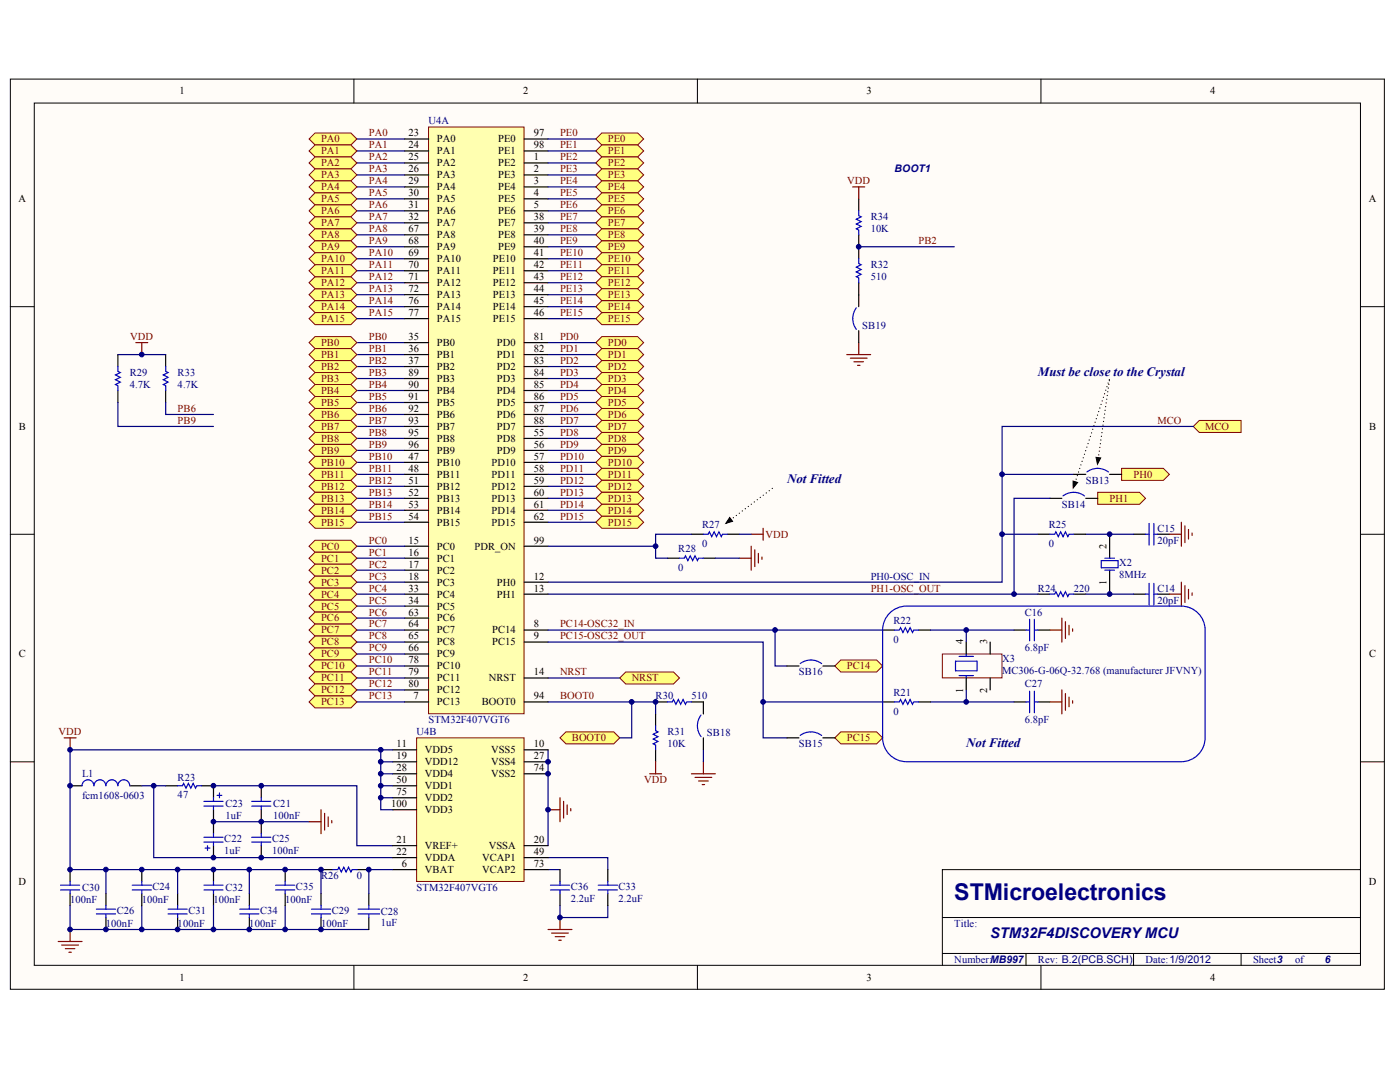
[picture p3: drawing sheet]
<svg xmlns="http://www.w3.org/2000/svg" width="271mm" height="207mm" viewBox="0 0 271 207" stroke-linecap="round" stroke-linejoin="round" font-family="sans-serif">
<g fill="#fffcf8" stroke="#000" stroke-width=".19">
<path d="M2 15.3h265.9v176h-265.9z"/>
<path d="M6.6 19.9h256.7v166.7h-256.7z"/>
</g>
<g fill="none" stroke="#000" stroke-width=".19">
<path d="M68.5 15.3v4.6M135 15.3v4.6M201.4 15.3v4.6M2 59.3h4.6M263.3 59.3h4.6M2 103.3h4.6M263.3 103.3h4.6M2 147.3h4.6M263.3 147.3h4.6M182.4 177.4h80.9M263.3 168.1h-80.9v18.6M68.5 186.7v4.6"/>
<path d="M135 186.7v4.6M182.4 184.4h80.9M198.6 184.4v2.3M201.4 186.7v4.6M219.4 184.4v2.3M240.2 184.4v2.3"/>
</g>
<g fill="none" stroke="#000" stroke-width=".23">
<path d="M200.9 114.9h2.3M207.8 114.9h2.3M219.4 114.9h2.3M219.4 103.3h2.3M224 114.9h2.3M224 103.3h2.3M126.9 138v2.4M170.8 121.8h2.3M177.7 121.8h2.4M187 124.1v2.4M187 131.1v2.3M191.6 124.1v2.4"/>
<path d="M191.6 131.1v2.3M196.2 121.8h2.4M196.2 135.7h2.4M200.9 121.8h2.3M200.9 135.7h2.3M126.9 145v2.3"/>
</g>
<g fill="none" stroke="#00f" stroke-width=".23">
<path d="M199.3 119.7v4.2M200.2 119.7v4.2M203.2 114.9h.9l.2-.5 .5 .9 .5-.9 .4 .9 .5-.9 .5 .9 .2-.4h.9M221.7 114.9h.7M221.7 103.3h.7M222.4 101.2v4.2M222.4 112.8v4.2M223.3 114.9h.7M223.3 101.2v4.2M223.3 112.8v4.2M223.3 103.3h.7M173.1 121.8h.9l.3-.4 .4 .9 .5-.9 .5 .9 .4-.9 .5 .9 .2-.5h.9"/>
<path d="M184.9 127.8h4.2v1.9h-4.2zM185.6 130.6h2.8M185.6 126.9h2.8M187 126.5v.4M187 130.6v.5M198.6 121.8h.7M198.6 135.7h.7M199.3 133.6v4.2M200.2 121.8h.7M200.2 133.6v4.2M200.2 135.7h.7M126.9 140.4v.9l.4 .2-.9 .5 .9 .4-.9 .5 .9 .5-.9 .4 .5 .3v.9"/>
</g>
<g fill="none" stroke="#000080" stroke-width=".23">
<path d="M69.1 38.5h9.2M69.1 26.9h9.2M69.1 29.2h9.2M69.1 31.5h9.2M69.1 33.8h9.2M69.1 36.1h9.2M69.1 40.8h9.2M69.1 43.1h9.2M69.1 52.3h9.2M69.1 54.7h9.2M69.1 47.7h9.2M69.1 50h9.2"/>
<path d="M69.1 45.4h9.2M69.1 77.8h9.2M69.1 68.6h9.2M69.1 73.2h9.2M69.1 66.2h9.2M69.1 75.5h9.2M69.1 70.9h9.2M69.1 80.1h9.2M69.1 82.5h9.2M69.1 94h9.2M69.1 96.4h9.2M69.1 98.7h9.2"/>
<path d="M69.1 89.4h9.2M69.1 91.7h9.2M69.1 84.8h9.2M69.1 87.1h9.2M69.1 101h9.2M106.1 114.9h94.8M210.1 114.9h9.3M106.1 131.1h13.8M147.7 135.7v7h4.6M150 121.8v7h2.3M196.2 121.8h-9.2v2.3"/>
</g>
<path d="M182.4 126.5h11.5v4.6h-11.5z" fill="none" stroke="#800000" stroke-width=".19"/>
<g fill="none" stroke="#800000" stroke-width=".23">
<path d="M226.3 103.3h2.3M226.3 114.9h2.3M228.6 101v4.6M228.6 112.6v4.6M229.3 101.7v3.2M229.3 113.3v3.2M230 102.4v1.8M230 114v1.8M230.7 103.1v.4M230.7 114.6v.5M125.7 149.6h2.3M126.9 147.3v2.3"/>
<path d="M133.8 149.6h4.6M134.5 150.3h3.2M135.2 151h1.8M135.9 151.7h.5M136.1 147.3v2.3"/>
</g>
<g fill="#ffff80" stroke="#800000" stroke-width=".19">
<path d="M61 55.8h6.9l1.2 1.2-1.2 1.1h-6.9l-1.2-1.1z" fill-rule="evenodd"/>
<path d="M61 58.1h6.9l1.2 1.2-1.2 1.2h-6.9l-1.2-1.2z" fill-rule="evenodd"/>
<path d="M61 60.5h6.9l1.2 1.1-1.2 1.2h-6.9l-1.2-1.2z" fill-rule="evenodd"/>
<path d="M61 53.5h6.9l1.2 1.2-1.2 1.1h-6.9l-1.2-1.1z" fill-rule="evenodd"/>
<path d="M61 25.7h6.9l1.2 1.2-1.2 1.1h-6.9l-1.2-1.1z" fill-rule="evenodd"/>
<path d="M61 28h6.9l1.2 1.2-1.2 1.1h-6.9l-1.2-1.1z" fill-rule="evenodd"/>
<path d="M61 30.3h6.9l1.2 1.2-1.2 1.2h-6.9l-1.2-1.2z" fill-rule="evenodd"/>
<path d="M61 32.7h6.9l1.2 1.1-1.2 1.2h-6.9l-1.2-1.2z" fill-rule="evenodd"/>
<path d="M61 35h6.9l1.2 1.1-1.2 1.2h-6.9l-1.2-1.2z" fill-rule="evenodd"/>
<path d="M61 37.3h6.9l1.2 1.2-1.2 1.1h-6.9l-1.2-1.1z" fill-rule="evenodd"/>
<path d="M61 39.6h6.9l1.2 1.2-1.2 1.1h-6.9l-1.2-1.1z" fill-rule="evenodd"/>
<path d="M61 41.9h6.9l1.2 1.2-1.2 1.1h-6.9l-1.2-1.1z" fill-rule="evenodd"/>
<path d="M61 44.2h6.9l1.2 1.2-1.2 1.2h-6.9l-1.2-1.2z" fill-rule="evenodd"/>
<path d="M61 46.6h6.9l1.2 1.1-1.2 1.2h-6.9l-1.2-1.2z" fill-rule="evenodd"/>
<path d="M61 48.9h6.9l1.2 1.1-1.2 1.2h-6.9l-1.2-1.2z" fill-rule="evenodd"/>
<path d="M61 51.2h6.9l1.2 1.1-1.2 1.2h-6.9l-1.2-1.2z" fill-rule="evenodd"/>
</g>
<path d="M69.1 57h9.2M69.1 59.3h9.2M69.1 61.6h9.2" fill="none" stroke="#000080" stroke-width=".23"/>
<g fill="#ffff80" stroke="#800000" stroke-width=".19">
<path d="M61 92.9h6.9l1.2 1.1-1.2 1.2h-6.9l-1.2-1.2z" fill-rule="evenodd"/>
<path d="M61 65.1h6.9l1.2 1.1-1.2 1.2h-6.9l-1.2-1.2z" fill-rule="evenodd"/>
<path d="M61 67.4h6.9l1.2 1.2-1.2 1.1h-6.9l-1.2-1.1z" fill-rule="evenodd"/>
<path d="M61 69.7h6.9l1.2 1.2-1.2 1.1h-6.9l-1.2-1.1z" fill-rule="evenodd"/>
<path d="M61 72h6.9l1.2 1.2-1.2 1.1h-6.9l-1.2-1.1z" fill-rule="evenodd"/>
<path d="M61 74.3h6.9l1.2 1.2-1.2 1.2h-6.9l-1.2-1.2z" fill-rule="evenodd"/>
<path d="M61 76.7h6.9l1.2 1.1-1.2 1.2h-6.9l-1.2-1.2z" fill-rule="evenodd"/>
<path d="M61 79h6.9l1.2 1.1-1.2 1.2h-6.9l-1.2-1.2z" fill-rule="evenodd"/>
<path d="M61 81.3h6.9l1.2 1.2-1.2 1.1h-6.9l-1.2-1.1z" fill-rule="evenodd"/>
<path d="M61 83.6h6.9l1.2 1.2-1.2 1.1h-6.9l-1.2-1.1z" fill-rule="evenodd"/>
<path d="M61 85.9h6.9l1.2 1.2-1.2 1.1h-6.9l-1.2-1.1z" fill-rule="evenodd"/>
<path d="M61 88.2h6.9l1.2 1.2-1.2 1.2h-6.9l-1.2-1.2z" fill-rule="evenodd"/>
<path d="M61 90.6h6.9l1.2 1.1-1.2 1.2h-6.9l-1.2-1.2z" fill-rule="evenodd"/>
<path d="M61 95.2h6.9l1.2 1.2-1.2 1.1h-6.9l-1.2-1.1z" fill-rule="evenodd"/>
<path d="M61 97.5h6.9l1.2 1.2-1.2 1.1h-6.9l-1.2-1.1z" fill-rule="evenodd"/>
<path d="M61 99.8h6.9l1.2 1.2-1.2 1.1h-6.9l-1.2-1.1z" fill-rule="evenodd"/>
</g>
<path d="M126.9 135.7h2.3M133.8 135.7h2.3" fill="none" stroke="#000" stroke-width=".23"/>
<path d="M129.2 135.7h.9l.2-.4 .5 .9 .5-.9 .4 .9 .5-.9 .5 .9 .2-.5h.9" fill="none" stroke="#00f" stroke-width=".23"/>
<path d="M136.1 145v2.3" fill="none" stroke="#000080" stroke-width=".23"/>
<g fill="#ffff80" stroke="#800000" stroke-width=".19">
<path d="M162.7 141.5h7l1.1 1.2-1.1 1.1h-7l-1.1-1.1z" fill-rule="evenodd"/>
<path d="M162.7 127.6h7l1.1 1.2-1.1 1.1h-7l-1.1-1.1z" fill-rule="evenodd"/>
<path d="M109.5 141.5h9.3l1.1 1.2-1.1 1.1h-9.3l-1.1-1.1z" fill-rule="evenodd"/>
</g>
<path d="M126.9 138v-2.3h-4.7v7h-2.3" fill="none" stroke="#000080" stroke-width=".23"/>
<g fill="#ffff80" stroke="#800000" stroke-width=".19">
<path d="M212.4 95.2h8.1l1.2 1.2-1.2 1.1h-8.1z" fill-rule="evenodd"/>
<path d="M217.1 90.6h8l1.2 1.1-1.2 1.2h-8z" fill-rule="evenodd"/>
</g>
<path d="M166.2 47.7h18.5M207.8 91.7h-13.9v20.9h-87.8M106.1 145v18.5M13.6 175.1v4.6h57.8M27.4 175.1v4.6" fill="none" stroke="#000080" stroke-width=".23"/>
<path d="M207.8 94l6.9-20.8" fill="none" stroke="#000" stroke-width=".23" stroke-dasharray="0 .7"/>
<path d="M207.7 93l.8 .3-.8 1.1z" fill="#000" stroke="#000" stroke-width=".19"/>
<g fill="none" stroke="#000" stroke-width=".23">
<path d="M166.2 38.5v2.3M166.2 45.4v4.6M166.2 54.7v4.6M166.2 63.9v2.3M203.2 96.4h2.3M207.8 91.7h2.3M210.1 96.4h2.3M214.7 91.7h2.4M136.1 135.7v2.3M136.1 142.7v2.3M13.6 168.1v2.4M13.6 172.8v2.3"/>
<path d="M20.5 172.8v2.3M20.5 177.4v2.3M27.4 168.1v2.4M27.4 172.8v2.3M34.4 172.8v2.3M34.4 177.4v2.3M62.1 168.1h2.3M69.1 168.1h2.3M71.4 172.8v2.3M71.4 177.4v2.3"/>
</g>
<g fill="none" stroke="#00f" stroke-width=".23">
<path d="M165.7 59.5a3.5 3.5 0 0 0 0 4.2M166.2 40.8v.9l.4 .2-.9 .5 .9 .5-.9 .4 .9 .5-.9 .4 .5 .3v.9M166.2 50v1l.4 .2-.9 .5 .9 .4-.9 .5 .9 .4-.9 .5 .5 .2v1M205.7 95.9a3.5 3.5 0 0 1 4.2 0M210.3 91.3a3.5 3.5 0 0 1 4.2 0M135.7 138.3a3.5 3.5 0 0 0 0 4.1M11.7 172.1h3.7M11.7 171.2h3.7M13.6 170.5v.7M13.6 172.1v.7M18.7 175.8h3.7M18.7 176.7h3.7"/>
<path d="M20.5 175.1v.7M20.5 176.7v.7M25.6 172.1h3.7M25.6 171.2h3.7M27.4 170.5v.7M27.4 172.1v.7M32.5 175.8h3.7M32.5 176.7h3.7M34.4 175.1v.7M34.4 176.7v.7M64.4 168.1h1l.2-.4 .5 .9 .4-.9 .5 .9 .4-.9 .5 .9 .2-.5h1M69.3 175.8h4.2"/>
<path d="M69.3 176.7h4.2M71.4 175.1v.7M71.4 176.7v.7"/>
</g>
<g fill="none" stroke="#800000" stroke-width=".23">
<path d="M165 36.1h2.3M166.2 36.1v2.4M163.9 68.6h4.6M164.6 69.3h3.2M165.3 69.9h1.8M166 70.6h.4M166.2 66.2v2.4M106.1 156.6h2.3M108.4 154.2v4.7M109.1 154.9v3.3M109.8 155.6v1.9M110.5 156.3v.5"/>
<path d="M13.6 179.7v2.3M11.3 182h4.6M11.9 182.7h3.3M12.6 183.4h1.9M13.3 184.1h.5"/>
</g>
<path d="M121.1 129.9h9.2l1.2 1.2-1.2 1.1h-9.2l-1.2-1.1z" fill-rule="evenodd" fill="#ffff80" stroke="#800000" stroke-width=".19"/>
<path d="M50.6 151.9v2.3M50.6 156.6v2.3" fill="none" stroke="#000" stroke-width=".23"/>
<path d="M48.7 154.9h3.7M48.7 155.9h3.7M50.6 154.2v.7M50.6 155.9v.7" fill="none" stroke="#00f" stroke-width=".23"/>
<path d="M203.2 96.4h-7v18.5" fill="none" stroke="#000080" stroke-width=".23"/>
<path d="M232.1 81.3h8.1v2.3h-8.1l-1.2-1.1z" fill-rule="evenodd" fill="#ffff80" stroke="#800000" stroke-width=".19"/>
<path d="M212.4 89.4l2.3-16.2" fill="none" stroke="#000" stroke-width=".23" stroke-dasharray="0 .7"/>
<path d="M212.1 88.4l.9 .1-.6 1.2z" fill="#000" stroke="#000" stroke-width=".19"/>
<g fill="none" stroke="#000080" stroke-width=".23">
<path d="M106.1 135.7h16.1M27.4 151.9h2.4M32.1 151.9h-2.3v13.9h46.2M41.3 151.9h27.8v11.6h6.9M41.3 158.9h18.5M76 156.6h-2.3v-11.6h-60.1v23.1h48.5v4.7M20.5 168.1v4.7M34.4 168.1v4.7M41.3 175.1v4.6M48.3 168.1v4.7M55.2 175.1v4.6M106.1 165.8h11.5v2.3"/>
<path d="M106.1 168.1h2.3M108.4 175.1v2.3h9.2v-2.3"/>
</g>
<g fill="none" stroke="#000" stroke-width=".23">
<path d="M214.7 103.3v4.6M214.7 110.2v4.7M13.6 151.9h2.3M25.1 151.9h2.3M32.1 151.9h2.3M39 151.9h2.3v2.3M41.3 156.6v4.6M50.6 158.9v2.3M41.3 168.1v2.4M41.3 172.8v2.3M48.3 172.8v2.3M48.3 177.4v2.3"/>
<path d="M50.6 163.5v2.3M55.2 168.1v2.4M55.2 172.8v2.3M62.1 172.8v2.3M62.1 177.4v2.3"/>
</g>
<g fill="none" stroke="#00f" stroke-width=".23">
<path d="M213.1 108.4h3.3v1.4h-3.3zM213.8 107.9h1.9M213.8 110.2h1.9M20.5 151.9a1.16 1.16 0 0 0-1.2-1.1 1.16 1.16 0 0 0-1.1 1.1 1.14 1.14 0 0 0-1.2-1.1 1.14 1.14 0 0 0-1.1 1.1M22.8 151.9a1.14 1.14 0 0 0-1.2-1.1 1.14 1.14 0 0 0-1.1 1.1M25.1 151.9a1.14 1.14 0 0 0-1.1-1.1 1.14 1.14 0 0 0-1.2 1.1M34.4 151.9h.9l.2-.4 .5 .9 .5-.9 .4 .9 .5-.9 .4 .9 .3-.5h.9M39.5 154.9h3.7M39.5 155.9h3.7M41.3 154.2v.7M41.3 155.9v.7M42 153.8h.9"/>
<path d="M42.5 153.3v.9M39.5 162.8h3.7M39.5 161.9h3.7M39.5 172.1h3.7M39.5 171.2h3.7M41.3 161.2v.7M41.3 170.5v.7M41.3 172.1v.7M46.4 175.8h3.7M46.4 176.7h3.7M48.3 175.1v.7M48.3 176.7v.7"/>
<path d="M48.7 162.8h3.7M48.7 161.9h3.7M50.6 161.2v.7M50.6 162.8v.7M53.3 172.1h3.7M53.3 171.2h3.7M55.2 170.5v.7M55.2 172.1v.7M60.3 175.8h3.7M60.3 176.7h3.7M62.1 175.1v.7M62.1 176.7v.7"/>
</g>
<path d="M12.4 142.7h2.3M13.6 142.7v2.3M59.8 158.9h2.3M62.1 156.6v4.6M62.8 157.3v3.2M63.5 158v1.8M64.2 158.6v.5M106.1 179.7h4.6M108.4 177.4v2.3M106.8 180.4h3.2M107.4 181.1h1.9M108.1 181.8h.5" fill="none" stroke="#800000" stroke-width=".23"/>
<path d="M82.9 24.6h18.5v113.4h-18.5z" fill="#ffffb0" stroke="#800000" stroke-width=".19"/>
<g fill="none" stroke="#000" stroke-width=".23">
<path d="M78.3 31.5h4.6M78.3 33.8h4.6M78.3 36.1h4.6M78.3 38.5h4.6M78.3 26.9h4.6M78.3 29.2h4.6M101.4 31.5h4.7M101.4 33.8h4.7M101.4 36.1h4.7M101.4 38.5h4.7M101.4 26.9h4.7M101.4 29.2h4.7"/>
<path d="M78.3 40.8h4.6M78.3 43.1h4.6M78.3 45.4h4.6M78.3 47.7h4.6M78.3 50h4.6M78.3 52.3h4.6M78.3 54.7h4.6M78.3 57h4.6M78.3 59.3h4.6M101.4 40.8h4.7M101.4 43.1h4.7M101.4 45.4h4.7"/>
<path d="M101.4 47.7h4.7M101.4 50h4.7M101.4 52.3h4.7M101.4 54.7h4.7M101.4 57h4.7M101.4 59.3h4.7M78.3 66.2h4.6M78.3 68.6h4.6M78.3 70.9h4.6M78.3 61.6h4.6M78.3 73.2h4.6M78.3 75.5h4.6"/>
<path d="M78.3 77.8h4.6M101.4 66.2h4.7M101.4 68.6h4.7M101.4 70.9h4.7M101.4 61.6h4.7M101.4 73.2h4.7M101.4 75.5h4.7M101.4 77.8h4.7M78.3 89.4h4.6M78.3 91.7h4.6M78.3 94h4.6M78.3 96.4h4.6"/>
<path d="M78.3 98.7h4.6M78.3 84.8h4.6M78.3 87.1h4.6M78.3 80.1h4.6M78.3 82.5h4.6M101.4 89.4h4.7M101.4 91.7h4.7M101.4 94h4.7M101.4 96.4h4.7M101.4 98.7h4.7M101.4 84.8h4.7M101.4 87.1h4.7"/>
<path d="M101.4 80.1h4.7M101.4 82.5h4.7M78.3 112.6h4.6M78.3 114.9h4.6M78.3 105.6h4.6M78.3 107.9h4.6M78.3 110.2h4.6M78.3 117.2h4.6M78.3 101h4.6M78.3 119.5h4.6M101.4 112.6h4.7M101.4 114.9h4.7"/>
<path d="M101.4 105.6h4.7M101.4 101h4.7M78.3 135.7h4.6M78.3 121.8h4.6M78.3 124.1h4.6M78.3 131.1h4.6M78.3 126.5h4.6M78.3 128.8h4.6M78.3 133.4h4.6M101.4 135.7h4.7M101.4 121.8h4.7M101.4 124.1h4.7"/>
<path d="M101.4 131.1h4.7"/>
</g>
<path d="M80.6 142.7h20.8v27.7h-20.8z" fill="#ffffb0" stroke="#800000" stroke-width=".19"/>
<g fill="none" stroke="#000" stroke-width=".23">
<path d="M76 147.3h4.6M76 149.6h4.6M76 145h4.6M76 156.6h4.6M76 154.2h4.6M76 151.9h4.6M101.4 147.3h4.7M101.4 149.6h4.7M101.4 145h4.7M76 168.1h4.6M76 163.5h4.6M76 165.8h4.6"/>
<path d="M101.4 168.1h4.7M101.4 163.5h4.7M101.4 165.8h4.7"/>
</g>
<g fill="none" stroke="#000080" stroke-width=".23">
<path d="M69.1 117.2h9.2M69.1 119.5h9.2M69.1 107.9h9.2M69.1 112.6h9.2M69.1 105.6h9.2M69.1 114.9h9.2M69.1 110.2h9.2M69.1 121.8h9.2M69.1 133.4h9.2M69.1 135.7h9.2M69.1 128.8h9.2M69.1 131.1h9.2"/>
<path d="M69.1 124.1h9.2M69.1 126.5h9.2"/>
</g>
<g fill="#ffff80" stroke="#800000" stroke-width=".19">
<path d="M61 104.5h6.9l1.2 1.1-1.2 1.2h-6.9l-1.2-1.2z" fill-rule="evenodd"/>
<path d="M61 106.8h6.9l1.2 1.1-1.2 1.2h-6.9l-1.2-1.2z" fill-rule="evenodd"/>
<path d="M61 109.1h6.9l1.2 1.1-1.2 1.2h-6.9l-1.2-1.2z" fill-rule="evenodd"/>
<path d="M61 111.4h6.9l1.2 1.2-1.2 1.1h-6.9l-1.2-1.1z" fill-rule="evenodd"/>
<path d="M61 113.7h6.9l1.2 1.2-1.2 1.1h-6.9l-1.2-1.1z" fill-rule="evenodd"/>
<path d="M61 116h6.9l1.2 1.2-1.2 1.2h-6.9l-1.2-1.2z" fill-rule="evenodd"/>
<path d="M61 118.4h6.9l1.2 1.1-1.2 1.2h-6.9l-1.2-1.2z" fill-rule="evenodd"/>
<path d="M61 120.7h6.9l1.2 1.1-1.2 1.2h-6.9l-1.2-1.2z" fill-rule="evenodd"/>
<path d="M61 123h6.9l1.2 1.1-1.2 1.2h-6.9l-1.2-1.2z" fill-rule="evenodd"/>
<path d="M61 125.3h6.9l1.2 1.2-1.2 1.1h-6.9l-1.2-1.1z" fill-rule="evenodd"/>
<path d="M61 127.6h6.9l1.2 1.2-1.2 1.1h-6.9l-1.2-1.1z" fill-rule="evenodd"/>
<path d="M61 129.9h6.9l1.2 1.2-1.2 1.1h-6.9l-1.2-1.1z" fill-rule="evenodd"/>
<path d="M61 132.2h6.9l1.2 1.2-1.2 1.2h-6.9l-1.2-1.2z" fill-rule="evenodd"/>
<path d="M61 134.6h6.9l1.2 1.1-1.2 1.2h-6.9l-1.2-1.2z" fill-rule="evenodd"/>
</g>
<path d="M106.1 26.9h9.2" fill="none" stroke="#000080" stroke-width=".23"/>
<path d="M116.5 25.7h6.9l1.2 1.2-1.2 1.1h-6.9l-1.2-1.1z" fill-rule="evenodd" fill="#ffff80" stroke="#800000" stroke-width=".19"/>
<path d="M106.1 29.2h9.2" fill="none" stroke="#000080" stroke-width=".23"/>
<path d="M116.5 28h6.9l1.2 1.2-1.2 1.1h-6.9l-1.2-1.1z" fill-rule="evenodd" fill="#ffff80" stroke="#800000" stroke-width=".19"/>
<path d="M106.1 31.5h9.2" fill="none" stroke="#000080" stroke-width=".23"/>
<path d="M116.5 30.3h6.9l1.2 1.2-1.2 1.2h-6.9l-1.2-1.2z" fill-rule="evenodd" fill="#ffff80" stroke="#800000" stroke-width=".19"/>
<path d="M106.1 33.8h9.2" fill="none" stroke="#000080" stroke-width=".23"/>
<path d="M116.5 32.7h6.9l1.2 1.1-1.2 1.2h-6.9l-1.2-1.2z" fill-rule="evenodd" fill="#ffff80" stroke="#800000" stroke-width=".19"/>
<path d="M106.1 36.1h9.2M106.1 38.5h9.2M106.1 40.8h9.2M106.1 43.1h9.2M106.1 45.4h9.2M106.1 47.7h9.2M106.1 50h9.2M106.1 52.3h9.2M106.1 54.7h9.2M106.1 57h9.2M106.1 59.3h9.2M106.1 61.6h9.2" fill="none" stroke="#000080" stroke-width=".23"/>
<g fill="#ffff80" stroke="#800000" stroke-width=".19">
<path d="M116.5 35h6.9l1.2 1.1-1.2 1.2h-6.9l-1.2-1.2z" fill-rule="evenodd"/>
<path d="M116.5 37.3h6.9l1.2 1.2-1.2 1.1h-6.9l-1.2-1.1z" fill-rule="evenodd"/>
<path d="M116.5 39.6h6.9l1.2 1.2-1.2 1.1h-6.9l-1.2-1.1z" fill-rule="evenodd"/>
<path d="M116.5 41.9h6.9l1.2 1.2-1.2 1.1h-6.9l-1.2-1.1z" fill-rule="evenodd"/>
<path d="M116.5 44.2h6.9l1.2 1.2-1.2 1.2h-6.9l-1.2-1.2z" fill-rule="evenodd"/>
<path d="M116.5 46.6h6.9l1.2 1.1-1.2 1.2h-6.9l-1.2-1.2z" fill-rule="evenodd"/>
<path d="M116.5 48.9h6.9l1.2 1.1-1.2 1.2h-6.9l-1.2-1.2z" fill-rule="evenodd"/>
<path d="M116.5 51.2h6.9l1.2 1.1-1.2 1.2h-6.9l-1.2-1.2z" fill-rule="evenodd"/>
<path d="M116.5 53.5h6.9l1.2 1.2-1.2 1.1h-6.9l-1.2-1.1z" fill-rule="evenodd"/>
<path d="M116.5 55.8h6.9l1.2 1.2-1.2 1.1h-6.9l-1.2-1.1z" fill-rule="evenodd"/>
<path d="M116.5 58.1h6.9l1.2 1.2-1.2 1.2h-6.9l-1.2-1.2z" fill-rule="evenodd"/>
<path d="M116.5 60.5h6.9l1.2 1.1-1.2 1.2h-6.9l-1.2-1.2z" fill-rule="evenodd"/>
</g>
<path d="M106.1 66.2h9.2" fill="none" stroke="#000080" stroke-width=".23"/>
<path d="M116.5 65.1h6.9l1.2 1.1-1.2 1.2h-6.9l-1.2-1.2z" fill-rule="evenodd" fill="#ffff80" stroke="#800000" stroke-width=".19"/>
<path d="M106.1 68.6h9.2" fill="none" stroke="#000080" stroke-width=".23"/>
<path d="M116.5 67.4h6.9l1.2 1.2-1.2 1.1h-6.9l-1.2-1.1z" fill-rule="evenodd" fill="#ffff80" stroke="#800000" stroke-width=".19"/>
<path d="M106.1 70.9h9.2" fill="none" stroke="#000080" stroke-width=".23"/>
<path d="M116.5 69.7h6.9l1.2 1.2-1.2 1.1h-6.9l-1.2-1.1z" fill-rule="evenodd" fill="#ffff80" stroke="#800000" stroke-width=".19"/>
<g fill="none" stroke="#000080" stroke-width=".23">
<path d="M106.1 73.2h9.2M106.1 75.5h9.2M106.1 77.8h9.2M106.1 80.1h9.2M106.1 82.5h9.2M106.1 84.8h9.2M106.1 87.1h9.2M106.1 89.4h9.2M106.1 91.7h9.2M106.1 94h9.2M106.1 96.4h9.2M106.1 98.7h9.2"/>
<path d="M106.1 101h9.2"/>
</g>
<g fill="#ffff80" stroke="#800000" stroke-width=".19">
<path d="M116.5 72h6.9l1.2 1.2-1.2 1.1h-6.9l-1.2-1.1z" fill-rule="evenodd"/>
<path d="M116.5 74.3h6.9l1.2 1.2-1.2 1.2h-6.9l-1.2-1.2z" fill-rule="evenodd"/>
<path d="M116.5 76.7h6.9l1.2 1.1-1.2 1.2h-6.9l-1.2-1.2z" fill-rule="evenodd"/>
<path d="M116.5 79h6.9l1.2 1.1-1.2 1.2h-6.9l-1.2-1.2z" fill-rule="evenodd"/>
<path d="M116.5 81.3h6.9l1.2 1.2-1.2 1.1h-6.9l-1.2-1.1z" fill-rule="evenodd"/>
<path d="M116.5 83.6h6.9l1.2 1.2-1.2 1.1h-6.9l-1.2-1.1z" fill-rule="evenodd"/>
<path d="M116.5 85.9h6.9l1.2 1.2-1.2 1.1h-6.9l-1.2-1.1z" fill-rule="evenodd"/>
<path d="M116.5 88.2h6.9l1.2 1.2-1.2 1.2h-6.9l-1.2-1.2z" fill-rule="evenodd"/>
<path d="M116.5 90.6h6.9l1.2 1.1-1.2 1.2h-6.9l-1.2-1.2z" fill-rule="evenodd"/>
<path d="M116.5 92.9h6.9l1.2 1.1-1.2 1.2h-6.9l-1.2-1.2z" fill-rule="evenodd"/>
<path d="M116.5 95.2h6.9l1.2 1.2-1.2 1.1h-6.9l-1.2-1.1z" fill-rule="evenodd"/>
<path d="M116.5 97.5h6.9l1.2 1.2-1.2 1.1h-6.9l-1.2-1.1z" fill-rule="evenodd"/>
<path d="M116.5 99.8h6.9l1.2 1.2-1.2 1.1h-6.9l-1.2-1.1z" fill-rule="evenodd"/>
</g>
<g fill="none" stroke="#000080" stroke-width=".23">
<path d="M22.8 77.8v4.7h18.5M22.8 68.6h9.3M32.1 77.8v2.3h9.2M230.9 82.5h-37v9.2M106.1 105.6h20.8v2.3h2.3M133.8 103.3h-6.9v2.3M138.4 107.9h4.7M143.1 103.3h2.3M193.9 103.3h7M210.1 103.3h9.3M106.1 124.1h41.6v11.6h23.1M106.1 121.8h64.7"/>
<path d="M180.1 121.8h6.9M180.1 135.7h6.9M187 133.4v2.3h9.2M73.7 154.2h2.3M73.7 151.9h2.3M73.7 149.6h2.3M73.7 147.3h2.3M73.7 145h2.3M76 168.1h-4.6v4.7"/>
</g>
<g fill="none" stroke="#800000" stroke-width=".23">
<path d="M26.3 66.2h2.3M27.4 66.2v2.4M143.1 107.9h2.3M145.4 103.3h2.3M145.4 105.6v4.6M146.1 106.3v3.3M146.8 107v1.9M147.5 107.7v.5M147.7 102.1v2.4M205.5 119.5v4.6M203.2 135.7h2.3M203.2 121.8h2.3"/>
<path d="M205.5 133.4v4.6M206.2 120.2v3.2M206.2 134.1v3.2M206.9 120.9v1.9M206.9 134.8v1.8M207.6 121.6v.5M207.6 135.5v.5"/>
</g>
<g fill="none" stroke="#000" stroke-width=".23">
<path d="M22.8 68.6v2.3M22.8 75.5v2.3M32.1 68.6v2.3M32.1 75.5v2.3M129.2 107.9h2.3M133.8 103.3h2.3M136.1 107.9h2.3M140.7 103.3h2.4M200.9 103.3h2.3M207.8 103.3h2.3M152.3 128.8h2.3M159.2 128.8h2.4"/>
<path d="M170.8 135.7h2.3M177.7 135.7h2.4M152.3 142.7h2.3M159.2 142.7h2.4M108.4 168.1v2.4M108.4 172.8v2.3M117.6 168.1v2.4M117.6 172.8v2.3"/>
</g>
<g fill="none" stroke="#00f" stroke-width=".23">
<path d="M22.8 70.9v.9l.5 .2-.9 .5 .9 .5-.9 .4 .9 .5-.9 .4 .4 .3v.9M32.1 70.9v.9l.4 .2-.9 .5 .9 .5-.9 .4 .9 .5-.9 .4 .5 .3v.9M131.5 107.9h.9l.3-.4 .4 .9 .5-.9 .4 .9 .5-.9 .5 .9 .2-.5h.9M136.1 103.3h.9l.3-.5 .4 1 .5-1 .5 1 .4-1 .5 1 .2-.5h.9M172.5 118.3a4.6 4.6 0 0 1 2.9-1.1h53.2a4.6 4.6 0 0 1 4.6 4.6v20.8a4.6 4.6 0 0 1-4.6 4.7h-53.2a4.6 4.6 0 0 1-4.6-4.7v-20.8a4.6 4.6 0 0 1 1.7-3.5zM203.2 103.3h.9l.2-.5 .5 1 .5-1 .4 1 .5-1 .5 1 .2-.5h.9M154.9 128.3a3.5 3.5 0 0 1 4.1 0M173.1 135.7h.9l.3-.4 .4 .9 .5-.9 .5 .9 .4-.9 .5 .9 .2-.5h.9M154.9 142.2a3.5 3.5 0 0 1 4.1 0M106.5 171.2h3.7M106.5 172.1h3.7M108.4 170.5v.7"/>
<path d="M108.4 172.1v.7M115.8 171.2h3.7M115.8 172.1h3.7M117.6 170.5v.7M117.6 172.1v.7"/>
</g>
<path d="M140.7 101l9.3-7" fill="none" stroke="#000" stroke-width=".23" stroke-dasharray="0 .7"/>
<path d="M141.2 100.1l.6 .7-1.3 .4z" fill="#000" stroke="#000" stroke-width=".19"/>
<g fill="#000080" stroke="#000080" stroke-width=".19">
<circle cx="13.6" cy="179.7" r=".45"/>
<circle cx="13.6" cy="168.1" r=".45"/>
<circle cx="13.6" cy="151.9" r=".45"/>
<circle cx="13.6" cy="145" r=".45"/>
<circle cx="20.5" cy="179.7" r=".45"/>
<circle cx="20.5" cy="168.1" r=".45"/>
<circle cx="27.4" cy="179.7" r=".45"/>
<circle cx="27.4" cy="168.1" r=".45"/>
<circle cx="27.4" cy="68.5" r=".45"/>
<circle cx="29.7" cy="151.9" r=".45"/>
<circle cx="34.4" cy="179.7" r=".45"/>
<circle cx="34.4" cy="168.1" r=".45"/>
<circle cx="41.3" cy="179.7" r=".45"/>
<circle cx="41.3" cy="168.1" r=".45"/>
<circle cx="41.3" cy="158.9" r=".45"/>
<circle cx="41.3" cy="151.9" r=".45"/>
<circle cx="48.2" cy="179.7" r=".45"/>
<circle cx="48.2" cy="168.1" r=".45"/>
<circle cx="50.6" cy="165.8" r=".45"/>
<circle cx="50.6" cy="158.9" r=".45"/>
<circle cx="50.6" cy="151.9" r=".45"/>
<circle cx="55.2" cy="179.7" r=".45"/>
<circle cx="55.2" cy="168.1" r=".45"/>
<circle cx="62.1" cy="179.7" r=".45"/>
<circle cx="62.1" cy="168.1" r=".45"/>
<circle cx="71.4" cy="168.1" r=".45"/>
<circle cx="73.7" cy="154.2" r=".45"/>
<circle cx="73.7" cy="151.9" r=".45"/>
<circle cx="73.7" cy="149.6" r=".45"/>
<circle cx="73.7" cy="147.3" r=".45"/>
<circle cx="73.7" cy="145" r=".45"/>
<circle cx="106" cy="156.6" r=".45"/>
<circle cx="106" cy="149.6" r=".45"/>
<circle cx="106" cy="147.3" r=".45"/>
<circle cx="108.4" cy="177.4" r=".45"/>
<circle cx="122.2" cy="135.7" r=".45"/>
<circle cx="126.9" cy="135.7" r=".45"/>
<circle cx="126.9" cy="105.6" r=".45"/>
<circle cx="147.7" cy="135.7" r=".45"/>
<circle cx="150" cy="121.8" r=".45"/>
<circle cx="166.2" cy="47.7" r=".45"/>
<circle cx="187" cy="135.7" r=".45"/>
<circle cx="187" cy="121.8" r=".45"/>
<circle cx="193.9" cy="103.3" r=".45"/>
<circle cx="193.9" cy="91.7" r=".45"/>
<circle cx="196.2" cy="114.9" r=".45"/>
<circle cx="214.7" cy="114.9" r=".45"/>
<circle cx="214.7" cy="103.3" r=".45"/>
</g>
<text font-size="4.5" fill="#000080" x="184.7" y="174">STMicroelectronics</text>
<text font-size="3.2" fill="#000080" x="40.6" y="165.5">PIC2201</text>
<text font-size="2.8" fill="#000080" x="191.6" y="181.4">STM32F4DISCOVERY MCU</text>
<g font-size="2.5" fill="#000080">
<text x="200.9" y="72.6">Must be close to the Crystal</text>
<text x="152.3" y="93.5">Not Fitted</text>
<text x="187" y="144.4">Not Fitted</text>
</g>
<g font-size="2">
<text x="34.7" y="18.3">1</text>
<text x="101.2" y="18.3">2</text>
<text x="167.7" y="18.3">3</text>
<text x="234.2" y="18.3">4</text>
<text x="79" y="26.4">23</text>
<text x="79" y="28.7">24</text>
<text x="84.6" y="27.5">PA0</text>
<text x="84.6" y="29.8">PA1</text>
<text x="96.4" y="27.5">PE0</text>
<text x="96.4" y="29.8">PE1</text>
<text x="103.3" y="26.4">97</text>
<text x="103.3" y="28.7">98</text>
<text x="79" y="31">25</text>
<text x="79" y="33.3">26</text>
<text x="79" y="35.6">29</text>
<text x="84.6" y="32.2">PA2</text>
<text x="84.6" y="34.5">PA3</text>
<text x="96.4" y="32.2">PE2</text>
<text x="96.4" y="34.5">PE3</text>
<text x="103.3" y="31">1</text>
<text x="103.3" y="33.3">2</text>
<text x="103.3" y="35.6">3</text>
<text x="3.6" y="39.1">A</text>
<text x="79" y="38">30</text>
<text x="79" y="40.3">31</text>
<text x="84.6" y="36.8">PA4</text>
<text x="84.6" y="39.1">PA5</text>
<text x="84.6" y="41.4">PA6</text>
<text x="96.4" y="36.8">PE4</text>
<text x="96.4" y="39.1">PE5</text>
<text x="96.4" y="41.4">PE6</text>
<text x="103.3" y="38">4</text>
<text x="103.3" y="40.3">5</text>
<text x="264.9" y="39.1">A</text>
<text x="79" y="42.6">32</text>
<text x="79" y="44.9">67</text>
<text x="79" y="47.2">68</text>
<text x="84.6" y="43.7">PA7</text>
<text x="84.6" y="46.1">PA8</text>
<text x="96.4" y="43.7">PE7</text>
<text x="96.4" y="46.1">PE8</text>
<text x="103.3" y="42.6">38</text>
<text x="103.3" y="44.9">39</text>
<text x="103.3" y="47.2">40</text>
<text x="79" y="49.5">69</text>
<text x="79" y="51.8">70</text>
<text x="84.6" y="48.4">PA9</text>
<text x="84.6" y="50.7">PA10</text>
<text x="84.6" y="53">PA11</text>
<text x="95.4" y="50.7">PE10</text>
<text x="95.4" y="53">PE11</text>
<text x="96.4" y="48.4">PE9</text>
<text x="103.3" y="49.5">41</text>
<text x="103.3" y="51.8">42</text>
<text x="79" y="54.2">71</text>
<text x="79" y="56.5">72</text>
<text x="79" y="58.8">76</text>
<text x="84.6" y="55.3">PA12</text>
<text x="84.6" y="57.6">PA13</text>
<text x="84.6" y="60">PA14</text>
<text x="95.4" y="55.3">PE12</text>
<text x="95.4" y="57.6">PE13</text>
<text x="95.4" y="60">PE14</text>
<text x="103.3" y="54.2">43</text>
<text x="103.3" y="56.5">44</text>
<text x="103.3" y="58.8">45</text>
<text x="79" y="65.7">35</text>
<text x="79" y="61.1">77</text>
<text x="84.6" y="62.3">PA15</text>
<text x="95.4" y="62.3">PE15</text>
<text x="103.3" y="61.1">46</text>
<text x="103.3" y="65.7">81</text>
<text x="79" y="68.1">36</text>
<text x="79" y="70.4">37</text>
<text x="84.6" y="66.9">PB0</text>
<text x="84.6" y="69.2">PB1</text>
<text x="84.6" y="71.5">PB2</text>
<text x="96.2" y="66.9">PD0</text>
<text x="96.2" y="69.2">PD1</text>
<text x="96.2" y="71.5">PD2</text>
<text x="103.3" y="68.1">82</text>
<text x="103.3" y="70.4">83</text>
<text x="79" y="72.7">89</text>
<text x="79" y="75">90</text>
<text x="79" y="77.3">91</text>
<text x="84.6" y="73.8">PB3</text>
<text x="84.6" y="76.2">PB4</text>
<text x="96.2" y="73.8">PD3</text>
<text x="96.2" y="76.2">PD4</text>
<text x="103.3" y="72.7">84</text>
<text x="103.3" y="75">85</text>
<text x="103.3" y="77.3">86</text>
<text x="3.6" y="83.1">B</text>
<text x="79" y="79.6">92</text>
<text x="79" y="82">93</text>
<text x="84.6" y="78.5">PB5</text>
<text x="84.6" y="80.8">PB6</text>
<text x="84.6" y="83.1">PB7</text>
<text x="96.2" y="78.5">PD5</text>
<text x="96.2" y="80.8">PD6</text>
<text x="96.2" y="83.1">PD7</text>
<text x="103.3" y="79.6">87</text>
<text x="103.3" y="82">88</text>
<text x="264.9" y="83.1">B</text>
<text x="79" y="88.9">47</text>
<text x="79" y="84.3">95</text>
<text x="79" y="86.6">96</text>
<text x="84.6" y="85.4">PB8</text>
<text x="84.6" y="87.7">PB9</text>
<text x="96.2" y="85.4">PD8</text>
<text x="96.2" y="87.7">PD9</text>
<text x="103.3" y="84.3">55</text>
<text x="103.3" y="86.6">56</text>
<text x="103.3" y="88.9">57</text>
<text x="79" y="91.2">48</text>
<text x="79" y="93.5">51</text>
<text x="79" y="95.9">52</text>
<text x="84.6" y="90.1">PB10</text>
<text x="84.6" y="92.4">PB11</text>
<text x="84.6" y="94.7">PB12</text>
<text x="95.1" y="90.1">PD10</text>
<text x="95.1" y="92.4">PD11</text>
<text x="95.1" y="94.7">PD12</text>
<text x="103.3" y="91.2">58</text>
<text x="103.3" y="93.5">59</text>
<text x="103.3" y="95.9">60</text>
<text x="79" y="98.2">53</text>
<text x="79" y="100.5">54</text>
<text x="84.6" y="97">PB13</text>
<text x="84.6" y="99.3">PB14</text>
<text x="84.6" y="101.6">PB15</text>
<text x="95.1" y="97">PD13</text>
<text x="95.1" y="99.3">PD14</text>
<text x="95.1" y="101.6">PD15</text>
<text x="103.3" y="98.2">61</text>
<text x="103.3" y="100.5">62</text>
<text x="79" y="105.1">15</text>
<text x="79" y="107.4">16</text>
<text x="84.6" y="106.3">PC0</text>
<text x="91.8" y="106.3">PDR_ON</text>
<text x="103.3" y="105.1">99</text>
<text x="214.2" y="106.1" transform="rotate(-90 214.2 106.1)">2</text>
<text x="79" y="109.7">17</text>
<text x="79" y="112.1">18</text>
<text x="84.6" y="108.6">PC1</text>
<text x="84.6" y="110.9">PC2</text>
<text x="84.6" y="113.2">PC3</text>
<text x="96.2" y="113.2">PH0</text>
<text x="103.3" y="112.1">12</text>
<text x="214.2" y="113.2" transform="rotate(-90 214.2 113.2)">1</text>
<text x="79" y="114.4">33</text>
<text x="79" y="116.7">34</text>
<text x="79" y="119">63</text>
<text x="84.6" y="115.5">PC4</text>
<text x="84.6" y="117.9">PC5</text>
<text x="96.2" y="115.5">PH1</text>
<text x="103.3" y="114.4">13</text>
<text x="79" y="121.3">64</text>
<text x="79" y="123.6">65</text>
<text x="79" y="126">66</text>
<text x="84.6" y="120.2">PC6</text>
<text x="84.6" y="122.5">PC7</text>
<text x="84.6" y="124.8">PC8</text>
<text x="95.2" y="122.5">PC14</text>
<text x="95.2" y="124.8">PC15</text>
<text x="103.3" y="121.3">8</text>
<text x="103.3" y="123.6">9</text>
<text x="186.4" y="124.6" transform="rotate(-90 186.4 124.6)">4</text>
<text x="191" y="124.6" transform="rotate(-90 191 124.6)">3</text>
<text x="3.6" y="127.1">C</text>
<text x="79" y="128.3">78</text>
<text x="79" y="130.6">79</text>
<text x="84.6" y="127.1">PC9</text>
<text x="84.6" y="129.4">PC10</text>
<text x="84.6" y="131.7">PC11</text>
<text x="94.6" y="131.7">NRST</text>
<text x="103.3" y="130.6">14</text>
<text x="264.9" y="127.1">C</text>
<text x="79" y="132.9">80</text>
<text x="80" y="135.2">7</text>
<text x="84.6" y="136.4">PC13</text>
<text x="84.6" y="134.1">PC12</text>
<text x="93.2" y="136.4">BOOT0</text>
<text x="103.3" y="135.2">94</text>
<text x="186.4" y="134" transform="rotate(-90 186.4 134)">1</text>
<text x="191" y="134" transform="rotate(-90 191 134)">2</text>
<text x="76.7" y="149.1">28</text>
<text x="76.7" y="146.8">19</text>
<text x="76.7" y="144.5">11</text>
<text x="82.2" y="148">VDD12</text>
<text x="82.2" y="145.6">VDD5</text>
<text x="95" y="148">VSS4</text>
<text x="95" y="145.6">VSS5</text>
<text x="103.3" y="146.8">27</text>
<text x="103.3" y="149.1">74</text>
<text x="103.3" y="144.5">10</text>
<text x="76.7" y="153.7">75</text>
<text x="76.7" y="151.4">50</text>
<text x="82.2" y="154.9">VDD2</text>
<text x="82.2" y="152.6">VDD1</text>
<text x="82.2" y="150.3">VDD4</text>
<text x="95" y="150.3">VSS2</text>
<text x="75.7" y="156.1">100</text>
<text x="82.2" y="157.2">VDD3</text>
<text x="76.7" y="163">21</text>
<text x="76.7" y="165.3">22</text>
<text x="77.7" y="167.6">6</text>
<text x="82.2" y="164.2">VREF+</text>
<text x="82.2" y="166.5">VDDA</text>
<text x="93.3" y="166.5">VCAP1</text>
<text x="94.6" y="164.2">VSSA</text>
<text x="103.3" y="163">20</text>
<text x="103.3" y="167.6">73</text>
<text x="103.3" y="165.3">49</text>
<text x="3.6" y="171.1">D</text>
<text x="82.2" y="168.8">VBAT</text>
<text x="93.3" y="168.8">VCAP2</text>
<text x="264.9" y="171.1">D</text>
<text x="34.7" y="189.6">1</text>
<text x="101.2" y="189.6">2</text>
<text x="167.7" y="189.6">3</text>
<text x="234.2" y="189.6">4</text>
</g>
<g font-size="2" fill="#800000">
<text x="62.1" y="27.5">PA0</text>
<text x="62.1" y="29.8">PA1</text>
<text x="71.4" y="26.4">PA0</text>
<text x="71.4" y="28.7">PA1</text>
<text x="108.4" y="26.4">PE0</text>
<text x="108.4" y="28.7">PE1</text>
<text x="117.6" y="27.5">PE0</text>
<text x="117.6" y="29.8">PE1</text>
<text x="62.1" y="32.2">PA2</text>
<text x="62.1" y="34.5">PA3</text>
<text x="71.4" y="35.6">PA4</text>
<text x="71.4" y="33.3">PA3</text>
<text x="71.4" y="31">PA2</text>
<text x="108.4" y="31">PE2</text>
<text x="108.4" y="33.3">PE3</text>
<text x="108.4" y="35.6">PE4</text>
<text x="117.6" y="32.2">PE2</text>
<text x="117.6" y="34.5">PE3</text>
<text x="164" y="35.6">VDD</text>
<text x="62.1" y="36.8">PA4</text>
<text x="62.1" y="39.1">PA5</text>
<text x="62.1" y="41.4">PA6</text>
<text x="71.4" y="38">PA5</text>
<text x="71.4" y="40.3">PA6</text>
<text x="108.4" y="38">PE5</text>
<text x="108.4" y="40.3">PE6</text>
<text x="117.6" y="36.8">PE4</text>
<text x="117.6" y="39.1">PE5</text>
<text x="117.6" y="41.4">PE6</text>
<text x="62.1" y="43.7">PA7</text>
<text x="62.1" y="46.1">PA8</text>
<text x="71.4" y="42.6">PA7</text>
<text x="71.4" y="47.2">PA9</text>
<text x="71.4" y="44.9">PA8</text>
<text x="108.4" y="42.6">PE7</text>
<text x="108.4" y="44.9">PE8</text>
<text x="108.4" y="47.2">PE9</text>
<text x="117.6" y="43.7">PE7</text>
<text x="117.6" y="46.1">PE8</text>
<text x="177.7" y="47.2">PB2</text>
<text x="62.1" y="48.4">PA9</text>
<text x="62.1" y="50.7">PA10</text>
<text x="62.1" y="53">PA11</text>
<text x="71.4" y="51.8">PA11</text>
<text x="71.4" y="49.5">PA10</text>
<text x="108.4" y="49.5">PE10</text>
<text x="108.4" y="51.8">PE11</text>
<text x="117.6" y="48.4">PE9</text>
<text x="117.6" y="50.7">PE10</text>
<text x="117.6" y="53">PE11</text>
<text x="62.1" y="57.6">PA13</text>
<text x="62.1" y="60">PA14</text>
<text x="62.1" y="55.3">PA12</text>
<text x="71.4" y="54.2">PA12</text>
<text x="71.4" y="56.5">PA13</text>
<text x="71.4" y="58.8">PA14</text>
<text x="108.4" y="54.2">PE12</text>
<text x="108.4" y="56.5">PE13</text>
<text x="108.4" y="58.8">PE14</text>
<text x="117.6" y="55.3">PE12</text>
<text x="117.6" y="57.6">PE13</text>
<text x="117.6" y="60">PE14</text>
<text x="25.2" y="65.7">VDD</text>
<text x="62.1" y="62.3">PA15</text>
<text x="71.4" y="61.1">PA15</text>
<text x="71.4" y="65.7">PB0</text>
<text x="108.4" y="61.1">PE15</text>
<text x="108.4" y="65.7">PD0</text>
<text x="117.6" y="62.3">PE15</text>
<text x="62.1" y="66.9">PB0</text>
<text x="62.1" y="69.2">PB1</text>
<text x="62.1" y="71.5">PB2</text>
<text x="71.4" y="68.1">PB1</text>
<text x="71.4" y="70.4">PB2</text>
<text x="108.4" y="68.1">PD1</text>
<text x="108.4" y="70.4">PD2</text>
<text x="117.6" y="66.9">PD0</text>
<text x="117.6" y="69.2">PD1</text>
<text x="117.6" y="71.5">PD2</text>
<text x="62.1" y="73.8">PB3</text>
<text x="62.1" y="76.2">PB4</text>
<text x="71.4" y="77.3">PB5</text>
<text x="71.4" y="72.7">PB3</text>
<text x="71.4" y="75">PB4</text>
<text x="108.4" y="72.7">PD3</text>
<text x="108.4" y="75">PD4</text>
<text x="108.4" y="77.3">PD5</text>
<text x="117.6" y="73.8">PD3</text>
<text x="117.6" y="76.2">PD4</text>
<text x="34.4" y="79.6">PB6</text>
<text x="34.4" y="82">PB9</text>
<text x="62.1" y="78.5">PB5</text>
<text x="62.1" y="80.8">PB6</text>
<text x="62.1" y="83.1">PB7</text>
<text x="71.4" y="79.6">PB6</text>
<text x="71.4" y="82">PB7</text>
<text x="108.4" y="79.6">PD6</text>
<text x="108.4" y="82">PD7</text>
<text x="117.6" y="78.5">PD5</text>
<text x="117.6" y="80.8">PD6</text>
<text x="117.6" y="83.1">PD7</text>
<text x="224" y="82">MCO</text>
<text x="233.2" y="83.1">MCO</text>
<text x="62.1" y="85.4">PB8</text>
<text x="62.1" y="87.7">PB9</text>
<text x="71.4" y="88.9">PB10</text>
<text x="71.4" y="84.3">PB8</text>
<text x="71.4" y="86.6">PB9</text>
<text x="108.4" y="84.3">PD8</text>
<text x="108.4" y="86.6">PD9</text>
<text x="108.4" y="88.9">PD10</text>
<text x="117.6" y="85.4">PD8</text>
<text x="117.6" y="87.7">PD9</text>
<text x="62.1" y="94.7">PB12</text>
<text x="62.1" y="90.1">PB10</text>
<text x="62.1" y="92.4">PB11</text>
<text x="71.4" y="93.5">PB12</text>
<text x="71.4" y="95.9">PB13</text>
<text x="71.4" y="91.2">PB11</text>
<text x="108.4" y="91.2">PD11</text>
<text x="108.4" y="93.5">PD12</text>
<text x="108.4" y="95.9">PD13</text>
<text x="117.6" y="90.1">PD10</text>
<text x="117.6" y="92.4">PD11</text>
<text x="117.6" y="94.7">PD12</text>
<text x="219.4" y="92.4">PH0</text>
<text x="62.1" y="97">PB13</text>
<text x="62.1" y="99.3">PB14</text>
<text x="62.1" y="101.6">PB15</text>
<text x="71.4" y="98.2">PB14</text>
<text x="71.4" y="100.5">PB15</text>
<text x="108.4" y="98.2">PD14</text>
<text x="108.4" y="100.5">PD15</text>
<text x="117.6" y="97">PD13</text>
<text x="117.6" y="99.3">PD14</text>
<text x="117.6" y="101.6">PD15</text>
<text x="214.7" y="97">PH1</text>
<text x="62.1" y="106.3">PC0</text>
<text x="71.4" y="105.1">PC0</text>
<text x="71.4" y="107.4">PC1</text>
<text x="148.1" y="104">VDD</text>
<text x="62.1" y="108.6">PC1</text>
<text x="62.1" y="110.9">PC2</text>
<text x="62.1" y="113.2">PC3</text>
<text x="71.4" y="109.7">PC2</text>
<text x="71.4" y="112.1">PC3</text>
<text x="62.1" y="115.5">PC4</text>
<text x="62.1" y="117.9">PC5</text>
<text x="71.4" y="114.4">PC4</text>
<text x="71.4" y="116.7">PC5</text>
<text x="71.4" y="119">PC6</text>
<text x="168.5" y="114.4">PH1-OSC_OUT</text>
<text x="62.1" y="120.2">PC6</text>
<text x="62.1" y="122.5">PC7</text>
<text x="62.1" y="124.8">PC8</text>
<text x="71.4" y="121.3">PC7</text>
<text x="71.4" y="123.6">PC8</text>
<text x="71.4" y="126">PC9</text>
<text x="108.4" y="121.3">PC14-OSC32_IN</text>
<text x="108.4" y="123.6">PC15-OSC32_OUT</text>
<text x="62.1" y="127.1">PC9</text>
<text x="62.1" y="129.4">PC10</text>
<text x="62.1" y="131.7">PC11</text>
<text x="71.4" y="128.3">PC10</text>
<text x="71.4" y="130.6">PC11</text>
<text x="108.4" y="130.6">NRST</text>
<text x="122.2" y="131.7">NRST</text>
<text x="163.9" y="129.4">PC14</text>
<text x="62.1" y="134.1">PC12</text>
<text x="62.1" y="136.4">PC13</text>
<text x="71.4" y="132.9">PC12</text>
<text x="71.4" y="135.2">PC13</text>
<text x="108.4" y="135.2">BOOT0</text>
<text x="11.3" y="142.2">VDD</text>
<text x="110.7" y="143.3">BOOT0</text>
<text x="163.9" y="143.3">PC15</text>
<text x="124.7" y="151.4">VDD</text>
</g>
<g font-size="2" fill="#000080">
<text x="82.9" y="24.1">U4A</text>
<text x="173.1" y="33.3">BOOT1</text>
<text x="168.5" y="42.6">R34</text>
<text x="168.5" y="44.9">10K</text>
<text x="168.5" y="51.8">R32</text>
<text x="168.5" y="54.2">510</text>
<text x="166.9" y="63.7">SB19</text>
<text x="25.1" y="72.7">R29</text>
<text x="25.1" y="75">4.7K</text>
<text x="34.4" y="72.7">R33</text>
<text x="34.4" y="75">4.7K</text>
<text x="210.1" y="93.5">SB13</text>
<text x="205.5" y="98.2">SB14</text>
<text x="131.3" y="106.7">R28</text>
<text x="135.9" y="102.1">R27</text>
<text x="135.9" y="105.8">0</text>
<text x="203" y="102.1">R25</text>
<text x="203" y="105.8">0</text>
<text x="224" y="102.8">C15</text>
<text x="224" y="105.1">20pF</text>
<text x="131.3" y="110.4">0</text>
<text x="168.5" y="112.1">PH0-OSC_IN</text>
<text x="216.6" y="109.5">X2</text>
<text x="216.6" y="111.8">8MHz</text>
<text x="198.3" y="119">C16</text>
<text x="200.9" y="114.4">R24</text>
<text x="207.8" y="114.4">220</text>
<text x="224" y="114.4">C14</text>
<text x="224" y="116.7">20pF</text>
<text x="172.9" y="120.6">R22</text>
<text x="172.9" y="124.3">0</text>
<text x="198.3" y="126">6.8pF</text>
<text x="154.6" y="130.6">SB16</text>
<text x="193.9" y="128">X3</text>
<text x="193.9" y="130.4">MC306-G-06Q-32.768 (manufacturer JFVNY)</text>
<text x="126.9" y="135.2">R30</text>
<text x="133.8" y="135.2">510</text>
<text x="172.9" y="134.5">R21</text>
<text x="198.3" y="132.9">C27</text>
<text x="80.6" y="142.2">U4B</text>
<text x="82.9" y="139.9">STM32F407VGT6</text>
<text x="129.2" y="142.2">R31</text>
<text x="136.8" y="142.4">SB18</text>
<text x="172.9" y="138.2">0</text>
<text x="198.3" y="139.9">6.8pF</text>
<text x="129.2" y="144.5">10K</text>
<text x="154.6" y="144.5">SB15</text>
<text x="15.9" y="150.3">L1</text>
<text x="15.9" y="154.5">fcm1608-0603</text>
<text x="34.4" y="151">R23</text>
<text x="34.4" y="154.2">47</text>
<text x="43.6" y="156.1">C23</text>
<text x="43.6" y="158.4">1uF</text>
<text x="52.9" y="156.1">C21</text>
<text x="52.9" y="158.4">100nF</text>
<text x="43.4" y="162.8">C22</text>
<text x="43.4" y="165.1">1uF</text>
<text x="52.6" y="162.8">C25</text>
<text x="52.6" y="165.1">100nF</text>
<text x="15.9" y="172.3">C30</text>
<text x="29.5" y="172">C24</text>
<text x="43.6" y="172.3">C32</text>
<text x="57.3" y="172">C35</text>
<text x="62.1" y="170">R26</text>
<text x="69.1" y="170">0</text>
<text x="80.6" y="172.3">STM32F407VGT6</text>
<text x="110.5" y="172">C36</text>
<text x="119.7" y="172">C33</text>
<text x="13.6" y="174.6">100nF</text>
<text x="20.5" y="179.2">100nF</text>
<text x="22.6" y="176.7">C26</text>
<text x="27.4" y="174.6">100nF</text>
<text x="34.4" y="179.2">100nF</text>
<text x="36.5" y="176.7">C31</text>
<text x="41.3" y="174.6">100nF</text>
<text x="48.3" y="179.2">100nF</text>
<text x="50.3" y="176.7">C34</text>
<text x="55.2" y="174.6">100nF</text>
<text x="62.1" y="179.2">100nF</text>
<text x="64.2" y="176.7">C29</text>
<text x="73.7" y="176.9">C28</text>
<text x="73.7" y="179">1uF</text>
<text x="110.5" y="174.4">2.2uF</text>
<text x="119.7" y="174.4">2.2uF</text>
<text x="184.7" y="179.2">Title:</text>
<text x="184.7" y="186.2">Number:MB997</text>
<text x="200.9" y="186.2">Rev: B.2(PCB.SCH)</text>
<text x="221.7" y="186.2">Date:1/9/2012</text>
<text x="242.5" y="186.2">Sheet3</text>
<text x="250.6" y="186.2">of</text>
<text x="256.4" y="186.2">6</text>
</g>
</svg>
